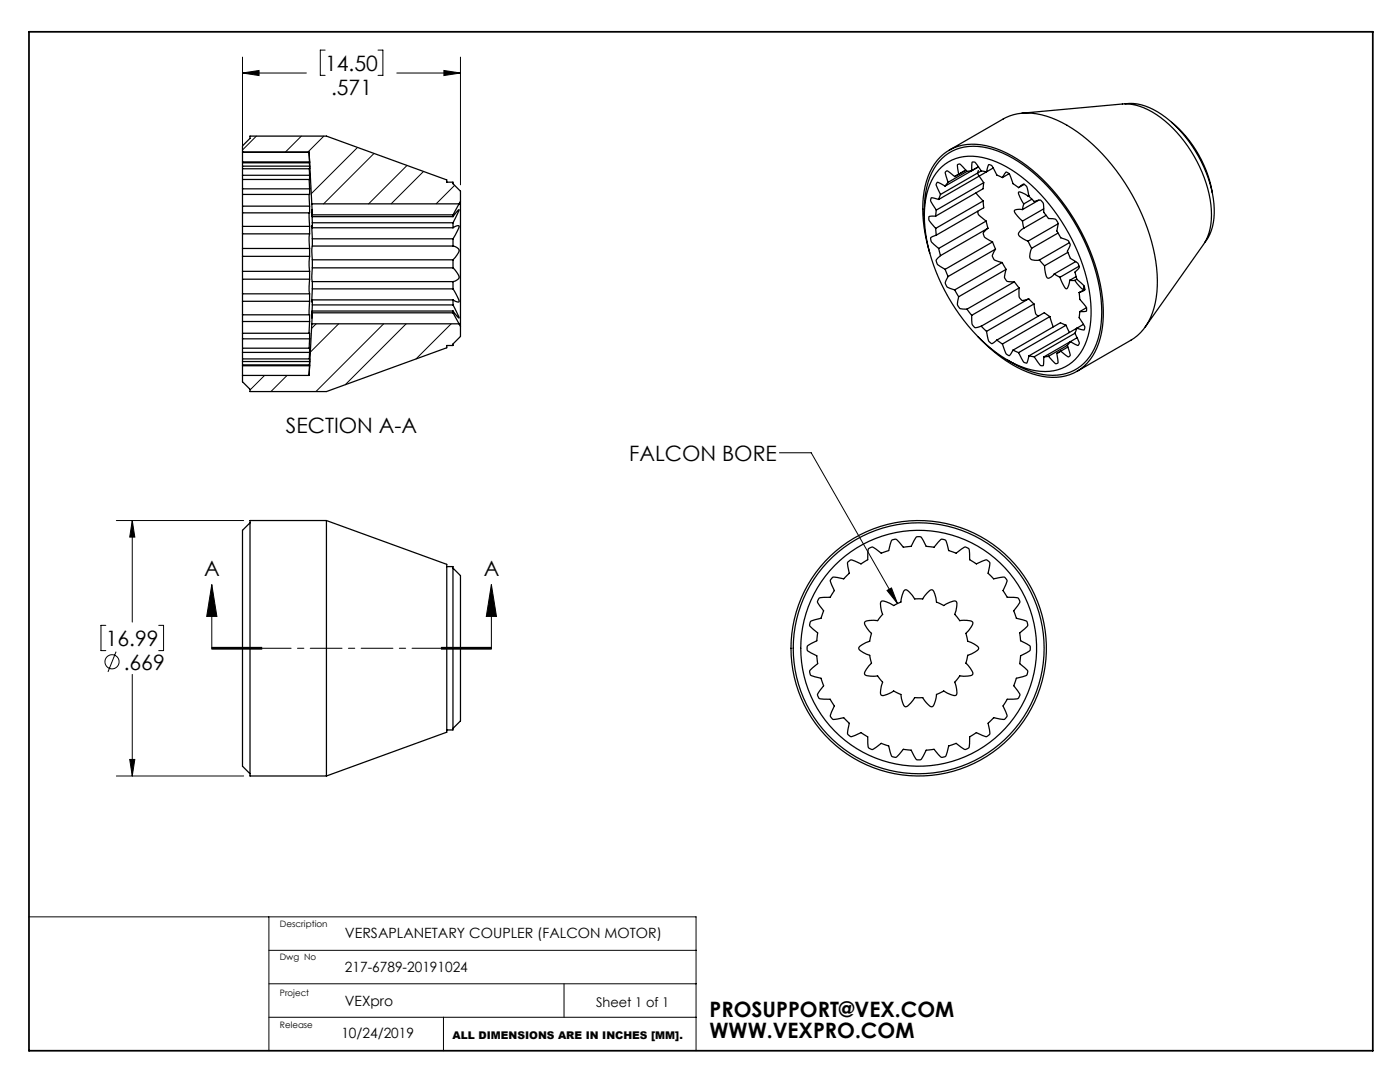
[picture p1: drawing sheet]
<svg xmlns="http://www.w3.org/2000/svg" width="279mm" height="216mm" viewBox="0 0 279 216" stroke-linecap="round" stroke-linejoin="round" font-family="sans-serif">
<g fill="none" stroke="#000" stroke-width=".2">
<path d="M48.4 14.6l3.3-.5v1zM48.4 11.4v17.7M48.4 14.6h12.7M64.9 10h-1v5h1M75.4 10h1v5h-1M79.2 14.6h12.7M88.6 14.1l3.3 .5-3.3 .5zM91.9 11.4v25.5M51.2 27.2l-2.8 2.7M60.1 27.2l-3.2 3.2M64.6 27.2l-3.2 3.2M71.4 29.4l-9.3 9.3"/>
<path d="M74.6 30.6l-10 10.1M81.2 33l-7.6 7.7M84.5 34.2l-6.4 6.5M90.7 37l-3.7 3.7M91.7 40.5l-.2 .2M52.8 74.9l-2.9 2.9M57.3 74.9l-3.2 3.2M63.1 64.6l-.9 .9M67.6 64.6l-5.7 5.7M76.6 64.6l-13.5 13.5M81.1 64.6l-12.2 12.2M90 64.6l-7 7"/>
<path d="M90.4 68.7l-.2 .2M155.5 90.3h6.4l17.2 30.1M23.2 103.9h25.4M26.4 103.9l.5 3.3h-1zM26.4 103.9v20.2M42.3 116.7l1 6.3h-2zM42.3 116.7v12.7h10M98.1 116.7l1 6.3h-2zM98.1 116.7v12.7h-10M177 117.8l.9-.5 1.2 3.1zM21.1 124.8h-.9v5h.9M23.2 130l-1.7 4.1"/>
<path d="M26.4 134.6v20.2M31.7 124.8h.9v5h-.9M42.3 129.5h10zM42.3 129.2h10M88.1 129.2h10M88.1 129.5h10M23.2 154.8h25.4M25.9 151.5h1l-.5 3.3zM5.8 182.9h133.1v26.8M53.7 182.9v26.8M53.7 196.3h85.2M53.7 189.6h85.2"/>
<path d="M112.6 196.3v6.7M53.7 203h85.2M88.5 203v6.7"/>
<circle cx="22.4" cy="132.1" r="1.41"/>
</g>
<path d="M98.1 129.4h-55.8" fill="none" stroke="#000" stroke-width=".2" stroke-dasharray="6.3 1.3 1.3 1.3" stroke-dashoffset=".7"/>
<path d="M5.8 6.3h268.2v203.4h-268.2z" fill="none" stroke="#000" stroke-width=".35"/>
<g fill="#000">
<path d="M177 117.8l.9-.5 1.2 3.1z"/>
<path d="M26.4 103.9l.5 3.3h-1zM25.9 151.5h1l-.5 3.3zM48.4 14.6l3.3-.5v1zM88.6 14.1l3.3 .5-3.3 .5z"/>
<path d="M98.1 116.7l1 6.3h-2zM42.3 116.7l1 6.3h-2z"/>
</g>
<g fill="none" stroke="#000" stroke-width=".25">
<path d="M48.4 37.7v1.1h13.4v-1.1M48.4 35v.8h13.4v-.8M48.4 33.2v.5h13.4v-.5M48.4 30.4h.1M48.4 30.4v1.9M48.4 32.3v.2h13.4M48.4 35.9v1.8M48.4 38.9v2.2M48.4 30.4v-1.3l1.5-1.5v-.4h15.2l24.1 8.7v.4h1.2v.3l1.5 1.5v2.1M48.4 32.6v.6M48.4 33.7v1.3M48.4 32.3h13.4"/>
<path d="M48.4 33.2h13.4M48.4 35h13.4M48.4 37.7h13.4M61.7 38.8l.1 2.3M61.7 30.4l.1 1.9M61.7 30.4h-13.3M61.7 30.4l.5 10.3M61.7 35.8l.1 1.9M61.7 33.7l.1 1.3M61.8 32.5v.7M61.8 32.3v.2M187.3 39.8l-1.3-.3-.2 .1-.1 .5 1.2 1.8"/>
<path d="M187.7 38.8l-.4 1M187.9 33.3a9.5 9.5 0 0 1 10-1.4 29.5 29.5 0 0 1 14 12.3 33.6 33.6 0 0 1 5.8 19.7 11.4 11.4 0 0 1-4.4 8.9 10 10 0 0 1-9.5 .4 30.4 30.4 0 0 1-13.8-12.7 32.8 32.8 0 0 1-5.4-19.7 11.9 11.9 0 0 1 3.3-7.5zM188.6 37.1l-1.4-.7h-.2l-.2 .5 .9 1.9M189.2 36.4l-.6 .7M189.4 30l10.8-6.3a11.6 11.6 0 0 1 10.7 .2 35.6 35.6 0 0 1 15.8 16.3 33.3 33.3 0 0 1 4.1 19.2 11.4 11.4 0 0 1-5.1 8.5l-10.8 6.2M190.5 35.2l-1.3-1-.3-.1-.3 .4 .6 1.9M191.3 34.8l-.8 .4M191.3 34.8l1.4-.8-2.2 1.2M193 34.2l-1.3-1.4h-.4l-.2 .1 .2 1.9M193 34.2l-3.8 2.2M193.9 34.1a2.31 2.31 0 0 1 .2-1.8l.5 .1 1.2 1.7M193.9 34.1l-.9 .1"/>
<path d="M193.9 34.1l1.4-.8-6.7 3.8M194.8 38.5l1.4 1.6M195.3 34a.8 .8 0 0 0 .1 1.1l.9 1.4M195.8 34.1l1.1 .2M195.8 34.1l-8.1 4.7M196.3 36.5l-.1 1.2-9.5 5.4M196.3 36.5l-9.4 5.4M196.8 34.3l-9.5 5.5M196.9 34.3l.4-1.4h.5l.2 .3 .9 1.7 1.2 .5M198.2 33.5l-1.3 .8M200.1 35.4l.7-1.1 .3 .2a1.13 1.13 0 0 1 .7 1l.4 1.2 1.1 .7M201.4 34.7l-1.3 .7"/>
<path d="M203.3 37.4l.6-.4a.7 .7 0 0 1 1.1 .4l.3 1.8 1.1 1a1.39 1.39 0 0 1 1.3-.2l.2 .2a1.1 1.1 0 0 1 .4 1.1v1.1l.9 1.2h.9a1.12 1.12 0 0 1 1 1.6l-.2 .9 .8 1.3 .9 .3a1.15 1.15 0 0 1 .8 1.7l-.4 .7 .6 1.5 1.5 .9 .3 .7-.1 .3-.8 .8 .4 1.4M203.9 22.6l20.1-1.8a12.7 12.7 0 0 1 9.3 4 26.5 26.5 0 0 1 8.5 18 10.1 10.1 0 0 1-1.6 6l-11.7 16.4M204.4 36.8l-1.1 .6M205.2 39.1l-1.2-.6-.7-.1a3.9 3.9 0 0 0 1 2.3M205.3 39l-.1 .1M205.9 39.7l-1.6 1M207.3 39.9l-3.2 1.9M224.5 20.7a10.6 10.6 0 0 1 8.2 2.8 25.6 25.6 0 0 1 9.6 19.1 9.2 9.2 0 0 1-1.8 5.7M233.8 24.4a23.7 23.7 0 0 1 8.1 14.1M48.4 41.1v1.4M48.4 42.5v2.7M48.4 45.2v1.5"/>
<path d="M48.4 58.6v1.5M48.4 55.7v2.9M48.4 46.7v2.9M48.4 49.6v1.5M48.4 54.1v1.6M48.4 51.1v3M48.4 41.1h13.4M48.4 42.5h13.4M48.4 45.2h13.4M48.4 46.7h13.4M48.4 58.6h13.4M48.4 55.7h13.4"/>
<path d="M48.4 49.6h13.4M48.4 51.1h13.4M48.4 54.1h13.4M61.8 42.5v2.7M61.8 58.6v1.5M61.8 55.7v2.9M61.8 54.1v1.6M61.8 51.1v3M61.8 49.6v1.5M61.8 46.7v2.9M61.8 45.2v1.5M61.8 41.1v1.4"/>
<path d="M62.2 40.7l.1 2.2M62.2 40.7h29.4M62.3 42.9v.3M62.3 43.2l-.1-1.4 .1 2.6M62.3 44.4v1.1M62.3 45.5l-.1-.5 .1 2.7M62.3 47.7v1.4M62.3 49.1l-.1 .9 .1 1.8M62.3 51.8v1.6M62.3 53.4l-.1 1.9 .1 .9M62.3 56.2v1.4M62.3 57.6l-.1 2.7 .1-.5"/>
<path d="M62.3 59.8v1M62.3 42.9h28.1M62.3 43.2h28.1M62.3 44.4h28.1M62.3 45.5h28.1M62.3 59.8h28.1M62.3 57.6h28.1M62.3 47.7h28.1M62.3 49.1h28.1M62.3 56.2h28.1M62.3 53.4h28.1M62.3 51.8h28.1"/>
<path d="M90.4 59.8v1M90.4 57.6a5.3 5.3 0 0 1 1.2 2.6h-.3l-.9-.4M90.4 56.2v1.4M90.4 53.4a2.74 2.74 0 0 1 1.2 2l-.3 .4-.9 .4M90.4 51.8v1.6M90.4 49.1a1.04 1.04 0 0 1 1.2 1l-.3 .7-.9 1M90.4 47.7v1.4M90.4 45.5l.7-.4 .4-.1 .1 .1-.2 .7-1 1.9M90.4 44.4v1.1M90.4 43.2l1.2-1.4-1.2 2.6M90.4 42.9v.3M91.6 40.7l-1.2 2.2"/>
<path d="M91.9 40.2v24.9M91.9 40.2l-.3 .5M184.5 43a15.8 15.8 0 0 1 2.9-10.7 9.3 9.3 0 0 1 9.7-2.8 27.1 27.1 0 0 1 13.9 9.9 38.7 38.7 0 0 1 8.9 22.9 14.2 14.2 0 0 1-3.5 10.1 9.8 9.8 0 0 1-10.1 1.9l-2.1-.8-3.1-1.6M185.6 50.5a24.9 24.9 0 0 1-.4-15.3 9.4 9.4 0 0 1 11.6-6.1 27.1 27.1 0 0 1 14.1 9.7 39.9 39.9 0 0 1 9.3 23 14.3 14.3 0 0 1-3.8 11.2 10.2 10.2 0 0 1-10.4 1.6 26.8 26.8 0 0 1-10.8-7.4M186.7 43.1l-1.2 .1-.1 .2v.6l1.3 1.6M186.7 45.6l.2 1.3M186.9 41.9l-.2 1.2M186.9 46.9l-1.1 .5-.1 .2 .2 .7 1.4 1.3M187.3 49.6l.4 1.4M187.7 51l-.8 .8v.4l.2 .6 1.5 .9M188.6 53.7l.6 1.5M189.2 55.2a1.47 1.47 0 0 0-.5 1.5l.4 .6 1.4 .6"/>
<path d="M190.5 57.9l.8 1.3M191.3 59.2a2.04 2.04 0 0 0-.1 1.8l.4 .6 1.4 .1M195.1 42.2l.2 .7 1.5 1.2M196.2 40.1l.1 1.4-9.4 5.4M196.2 40.1l-9.5 5.5M196.8 44.1l.4 1.4M196.8 44.1l-9.5 5.5M197.2 45.5l-.8 .8a.98 .98 0 0 0 .5 1.3l1.2 .7M197.2 45.5l-9.5 5.5M198.1 48.3l.6 1.4M198.1 48.3l-9.5 5.4M198.7 49.7l-.6 1a1.08 1.08 0 0 0 .7 1.3l1.2 .4"/>
<path d="M198.7 49.7l-9.5 5.5M200 52.4l.8 1.4M200 52.4l-9.5 5.5M200.8 53.8l-.3 1.2a1.08 1.08 0 0 0 .8 1.2h1.1M200.8 53.8l-9.5 5.4M202.4 56.2l1 1.3M202.4 56.2l-9.4 5.5M203.4 57.5v1.4a.99 .99 0 0 0 .9 1l1-.3M203.4 57.5l-9.5 5.4M204.1 41.8h-1.1l-.4 .1-.2 .2 .7 1.1 1 .9M204.1 44.1l.2 1.4M204.3 40.7l-.2 1.1"/>
<path d="M204.3 45.5l-.8 .7a.64 .64 0 0 0 .1 1.1l1.6 .8M205.2 48.1l.7 1.4M205.3 59.6l1 1.1M205.3 59.6l-9.5 5.5M205.9 49.5a2.02 2.02 0 0 0-.2 2.2l.8 .2h.9M207.4 51.9l1.1 1.1M208.3 41.7l-4.2 2.4M208.5 53a3 3 0 0 0 .6 2.5l.7-.2 .6-.6M208.8 43l-4.5 2.5M210.4 54.7l1.1 .6M211.2 46.5l-5.3 3M211.2 44.7l-6 3.4"/>
<path d="M211.5 55.3l.7 1.5 .6 .8 .2-.1 .2-.3 .3-1.3M213.1 50.4l-4.6 2.6M213.4 48.4l-6 3.5M213.5 55.9l1 .1M214.5 56l1 1.2 .6 .5 .2-.2v-.5M214.7 52.2l-4.3 2.5M214.8 55.2l-1.3 .7M214.9 55.7l1.4 1.3 .2 .5-.1 .4-1 .5M214.9 55.7l-.4 .3M215.4 53.1l-3.9 2.2M215.4 58.4l.1 1.3 1.2 1.5 .2 .4-.2 .5-1.2 .1M216.5 57.7l-1.1 .7"/>
<path d="M48.4 73v1.9M48.4 72.1v-.5h13.4v.5M48.4 70.3v-.8h13.4v.8M48.4 66.5h13.4v1.1M48.4 67.6v1.8M48.4 66.5v1.1M48.4 64.2v2.3M48.4 62.8v1.4M48.4 60.1v2.7M48.4 70.3v1.2M48.4 72.1v.6M48.4 74.9h13.3"/>
<path d="M48.4 73h13.4M48.4 72.1h13.4M48.4 70.3h13.4M48.4 67.6h13.4M48.4 64.2h13.4M48.4 62.8h13.4M48.4 60.1h13.4M61.8 73l-.1 1.9M61.8 72.8v.2M61.8 70.3l-.1 1.3M61.8 67.6l-.1 1.9M61.8 64.2l-.1 2.3"/>
<path d="M61.8 62.8v1.4M61.8 60.1v2.7M61.8 72.8h-13.4v.2M61.8 72.1v.7M62.2 64.6l-.5 10.3M62.2 64.6h29.4M62.3 60.8l-.1 2.7 .1-1.4M62.3 62.1v.3M62.3 62.4l-.1 2.2M62.3 62.4h28.1M62.3 62.1h28.1M62.3 60.8h28.1"/>
<path d="M90.4 62.1v.3M90.4 60.8l1.2 2.7-1.2-1.4M90.4 62.4l1.2 2.2M91.6 64.6l.3 .5M91.9 65.1v2l-1.5 1.5v.3h-1.2v.5l-24.1 8.7h-15.2v-.4l-1.5-1.5v-1.3M193 61.7l.9 1.2M193.9 62.9a2.68 2.68 0 0 0 .2 2l.4 .4a1.39 1.39 0 0 0 1.3-.2M195.8 65.1l1.1 1M196.9 66.1a3.2 3.2 0 0 0 .6 2.1l.5 .4 .9-.7M198.9 67.9l1.2 .7M200.1 68.6a3.5 3.5 0 0 0 .9 2.1l.5 .3 .7-1.1M202.2 69.9l1.1 .5"/>
<path d="M203.3 70.4l.9 1.7 .4 .3h.3l.4-1.4M205.3 71l1.1 .2M206.3 60.7l.4 1.9 .5 .5M206.3 60.7l-9.4 5.4M206.4 71.2l1.3 1.7 .5 .1a2.3 2.3 0 0 0 .1-1.8M209.2 71.1l-.9 .1M209.5 63.2l.7 2M209.5 63.2l-1.1-.8-9.5 5.5M209.5 63.2l-9.4 5.4M210.9 70.5l.3 1.9-.3 .1h-.4l-1.3-1.4M211.7 70.1l-.8 .4M212.7 64.9l.7 1.4"/>
<path d="M212.7 64.9l-1.1-.5-9.4 5.5M212.7 64.9l-9.4 5.5M213 68.9l.6 1.9-.2 .3h-.3l-1.4-1M213 68.9l-3.8 2.2M213.1 69.2l-1.4 .9M213.6 68.2l-5.3 3M213.6 68.2l-.6 .7M214.5 66.5l.9 1.9-.1 .3-.2 .2h-.1l-1.4-.7M214.5 66.5l-8.1 4.7M214.9 65.6l-9.6 5.4M214.9 65.5l-.4 1M215 67.4l-1.4 .8"/>
<path d="M215.5 62.2l-.1 1.2 1 1.6 .1 .4-.1 .4h-.2l-1.3-.3M216.2 64.7l-1.3 .8M216.8 61.4l-1.3 .8M49.9 104.3l-1.5 1.5v47.1l1.5 1.5M65.1 103.9v50.9M65.1 103.9h-15.2v50.9h15.2M65.1 103.9l24.1 8.7v33.5l-24.1 8.7M89.2 113.1h1.2v32.6h-1.2M90.4 113.4l1.5 1.5v29l-1.5 1.5M169.2 112.2l.6-.5 2 .8 1.4-.8 .1-2.1 .6-.4h.4l1.6 1.2 1.5-.5a3.2 3.2 0 0 1 .6-2.2l.8-.1 1.5 1.6 1.5-.2 1.1-1.8 .7-.1 .3 .2 .9 1.7 1.6 .2a3.2 3.2 0 0 1 1.5-1.6l.8 .2 .6 2.1 1.5 .5 1.7-1.2 .7 .2 .2 .3 .1 2 1.4 .8a3.2 3.2 0 0 1 2-.8l.6 .5-.3 2.2 1.1 1.1 2.1-.4 .5 .5 .1 .4-.8 1.8 .8 1.4a3.2 3.2 0 0 1 2.2 .2l.4 .7-1.3 1.8 .5 1.5 2.1 .5 .2 .7-.1 .4-1.5 1.3 .2 1.6a3.2 3.2 0 0 1 1.9 1.1v.8l-1.9 1.1-.2 1.5 1.6 1.4-.1 .7-.3 .3-1.9 .5-.5 1.5a3.2 3.2 0 0 1 1.3 1.9l-.4 .7-2.2 .1-.8 1.4 .8 1.9-.4 .6-.4 .2-1.9-.4-1.1 1.1a3.2 3.2 0 0 1 .3 2.2l-.6 .5-2-.8-1.4 .8-.1 2.1-.6 .4h-.4l-1.6-1.2-1.5 .5a3.2 3.2 0 0 1-.6 2.2l-.8 .1-1.5-1.6-1.6 .2-1 1.8-.7 .1-.3-.2-1-1.7-1.5-.2a3.2 3.2 0 0 1-1.6 1.6l-.7-.2-.6-2.1-1.5-.5-1.7 1.3-.7-.3-.2-.3-.1-2-1.4-.8a3.2 3.2 0 0 1-2 .8l-.7-.5 .4-2.2-1.1-1.1-2.1 .4-.5-.5-.1-.4 .8-1.8-.8-1.4a3.2 3.2 0 0 1-2.2-.2l-.4-.7 1.3-1.8-.5-1.5-2.1-.5-.2-.7 .1-.4 1.5-1.3-.2-1.5a3.2 3.2 0 0 1-1.9-1.2v-.8l1.9-1 .2-1.6-1.6-1.4 .1-.7 .3-.3 1.9-.5 .5-1.5a3.2 3.2 0 0 1-1.3-1.9l.4-.7 2.2-.1 .8-1.4-.8-1.9 .4-.6 .3-.2 2 .4 1.1-1.1a3.2 3.2 0 0 1-.3-2.2zM175.9 120l.5-.1 .5 .2 1.4 .7 .9-.4a.77 .77 0 0 0 .7-1l.4-1.3a.56 .56 0 0 1 .5-.4 .56 .56 0 0 1 .6 .3l1.1 1.5h1a.77 .77 0 0 0 1-.6l1-1a.56 .56 0 0 1 .6-.2 .56 .56 0 0 1 .4 .6l.4 1.8 .9 .4a.77 .77 0 0 0 1.2 0l1.2-.5a.56 .56 0 0 1 .7 .1 .56 .56 0 0 1 .1 .6l-.5 1.9 .7 .8a.77 .77 0 0 0 1.1 .4l1.3 .1a.56 .56 0 0 1 .6 .4 .56 .56 0 0 1-.3 .6l-1.1 1.5 .3 1.5 .7 .3a2.28 2.28 0 0 1 1.5 1.2v.1a2.26 2.26 0 0 1-1.4 1l-.8 .3-.2 .9a.77 .77 0 0 0 .4 1.1l.7 1.2a.56 .56 0 0 1 .1 .6 .56 .56 0 0 1-.7 .3h-1.9l-.6 .8a.77 .77 0 0 0-.1 1.1l.2 1.4a.56 .56 0 0 1-.3 .6 .56 .56 0 0 1-.6-.1l-1.8-.8-1 .5a.75 .75 0 0 0-.5 .9l-.4 1.3a.56 .56 0 0 1-.5 .4 .56 .56 0 0 1-.6-.3l-1-1.2a.65 .65 0 0 0-.8-.3h-.4a.77 .77 0 0 0-.9 .6l-1 1a.55 .55 0 0 1-.6 .2 .55 .55 0 0 1-.4-.6l-.4-1.8-.9-.4a.77 .77 0 0 0-1.2 .1l-1.2 .4a.56 .56 0 0 1-.7-.1 .56 .56 0 0 1-.1-.6l.4-1.9-.6-.7a.77 .77 0 0 0-1.1-.5l-1.3-.1a.56 .56 0 0 1-.6-.3 .56 .56 0 0 1 .2-.7l1.2-1.5-.3-1.5-.7-.3a2.28 2.28 0 0 1-1.5-1.1v-.1a2.27 2.27 0 0 1 1.4-1.1l.8-.3 .2-.9a.77 .77 0 0 0-.4-1.1l-.7-1.2a.56 .56 0 0 1-.1-.6 .56 .56 0 0 1 .6-.3h1.9l.6-.8a.77 .77 0 0 0 .2-1.1l-.2-1.3z"/>
<circle cx="183.3" cy="129.4" r="25"/>
<circle cx="183.3" cy="129.4" r="25.5"/>
<circle cx="183.3" cy="129.4" r="23.5"/>
</g>
<g font-size="4.2">
<text x="64.9" y="14.1">14.50</text>
<text x="66.1" y="18.9">.571</text>
<text x="57.1" y="86.4">SECTION A-A</text>
<text x="125.6" y="92">FALCON BORE</text>
<text x="40.7" y="114.9">A</text>
<text x="96.5" y="114.9">A</text>
<text x="21.1" y="128.9">16.99</text>
<text x="24.7" y="133.7">.669</text>
<text x="141.6" y="202.9">PROSUPPORT@VEX.COM</text>
<text x="141.6" y="207.1">WWW.VEXPRO.COM</text>
</g>
<g font-size="2.8">
<text x="68.8" y="187.2">VERSAPLANETARY COUPLER (FALCON MOTOR)</text>
<text x="68.8" y="193.9">217-6789-20191024</text>
<text x="68.8" y="200.7">VEXpro</text>
<text x="68.1" y="207.1">10/24/2019</text>
</g>
<text font-size="2.7" x="119" y="201">Sheet 1 of 1</text>
<text font-size="2.1" x="90.3" y="207.2">ALL DIMENSIONS ARE IN INCHES [MM].</text>
<g font-size="1.8">
<text x="55.8" y="185">Description</text>
<text x="55.8" y="191.6">Dwg No</text>
<text x="55.9" y="198.7">Project</text>
<text x="55.9" y="205.2">Release</text>
</g>
</svg>
